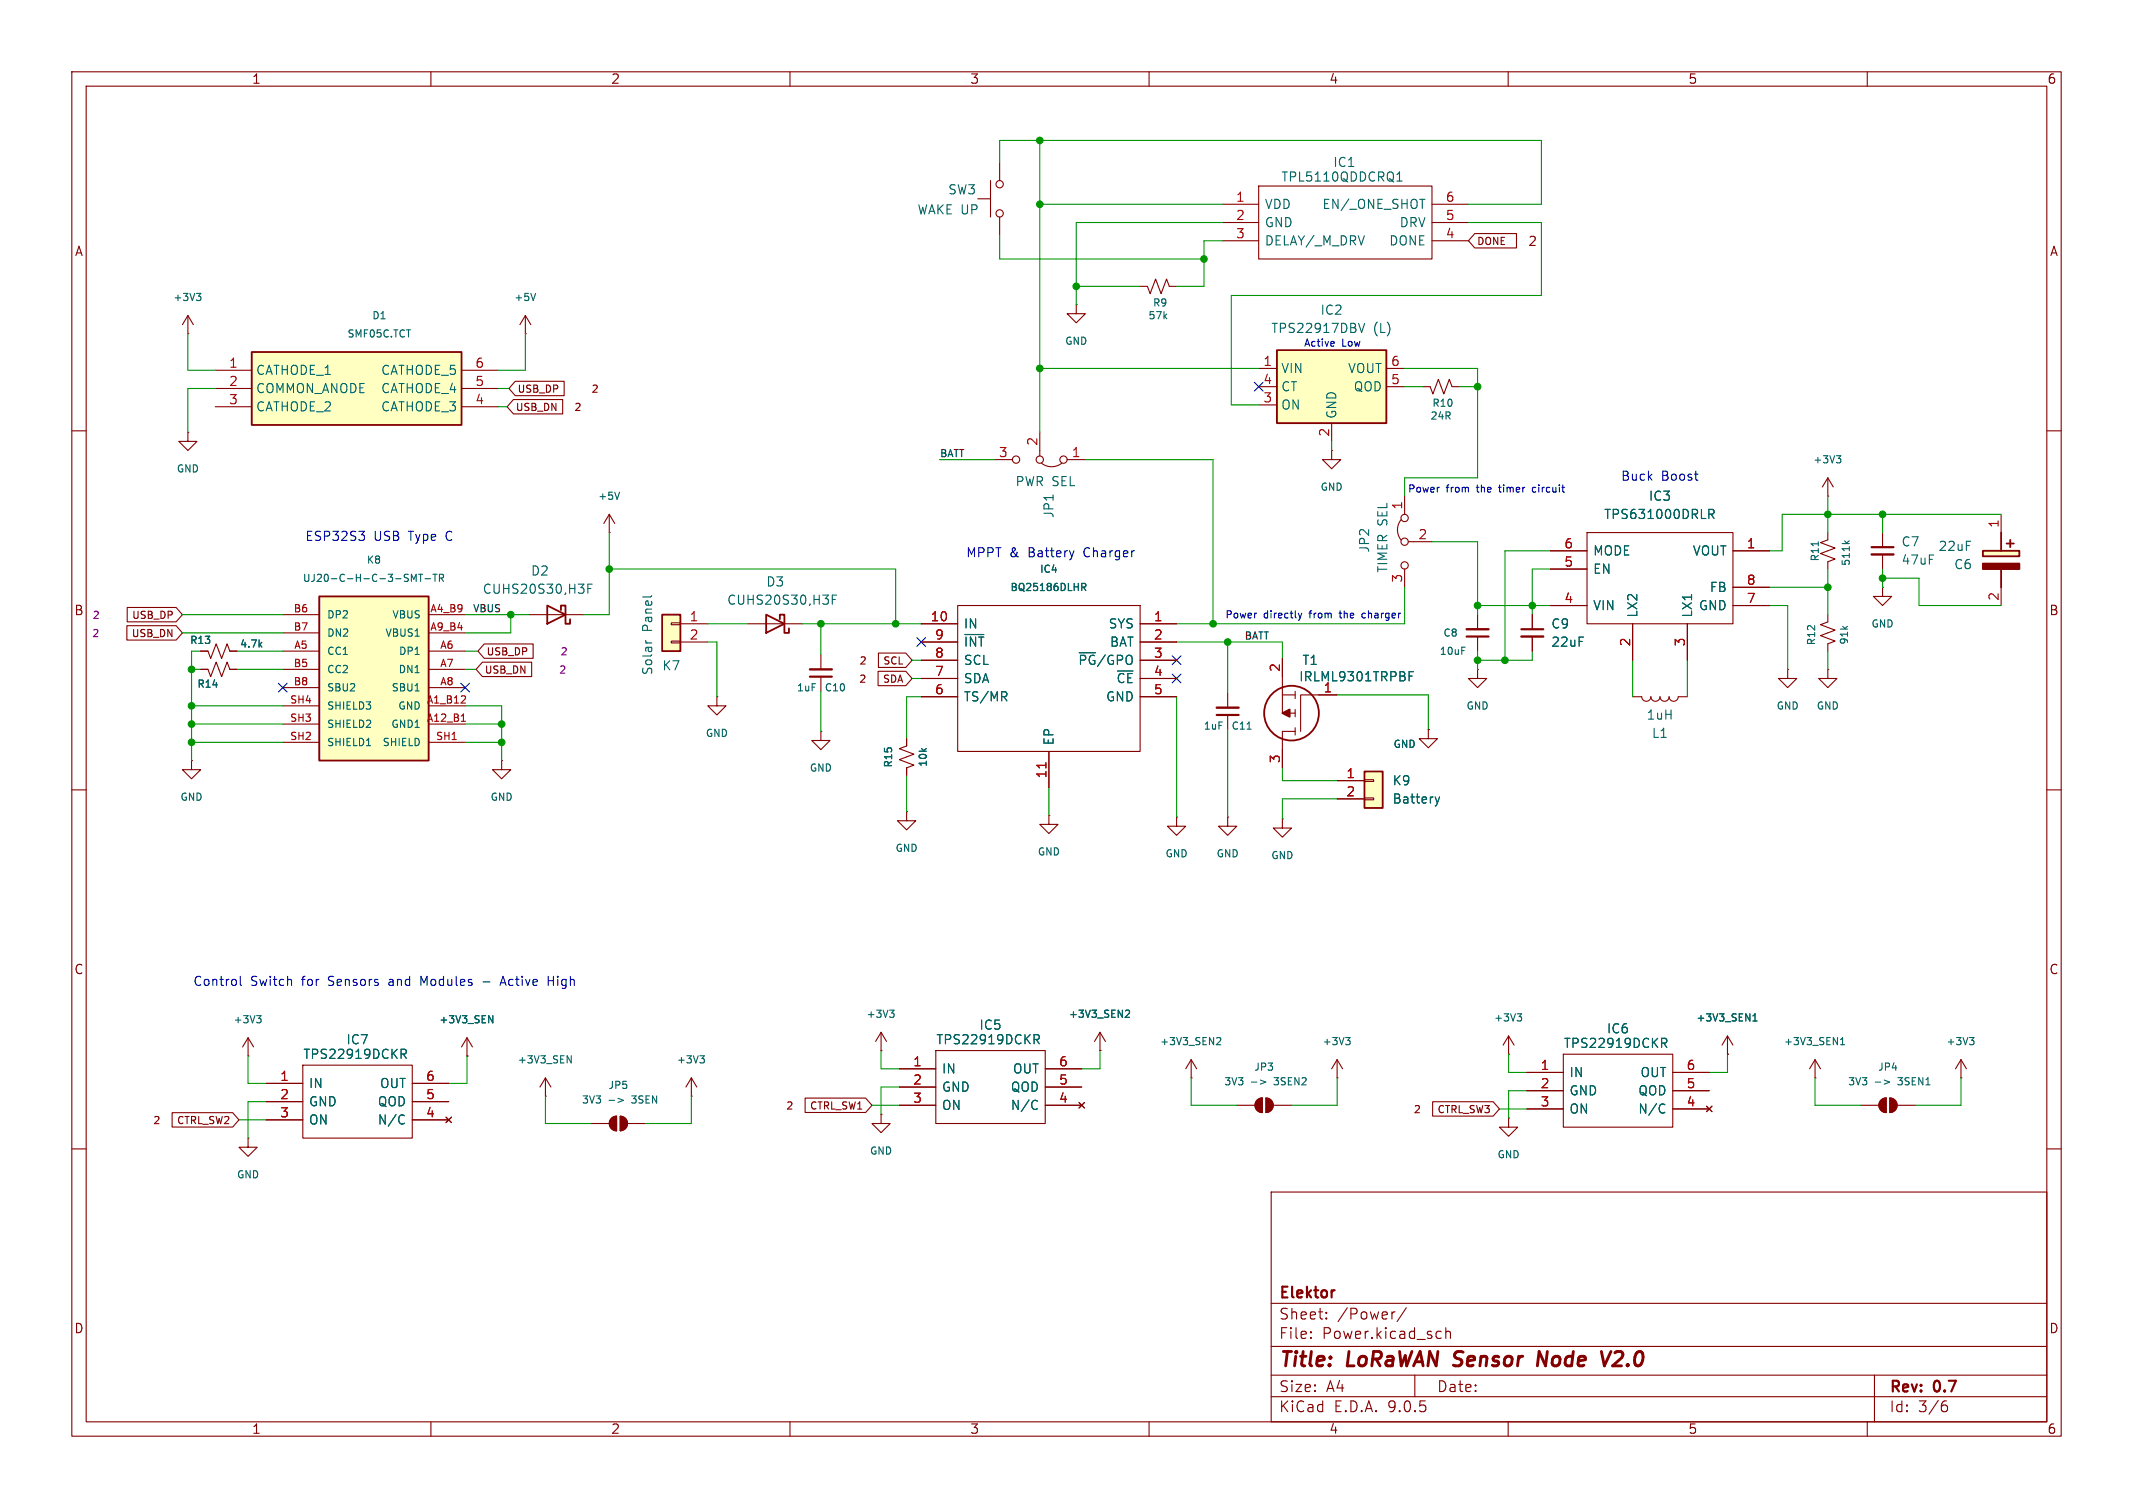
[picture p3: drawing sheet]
<svg xmlns="http://www.w3.org/2000/svg" width="297mm" height="210mm" viewBox="0 0 297 210" stroke-linecap="round" stroke-linejoin="round" font-family="sans-serif">
<g fill="none" stroke="#840000" stroke-width=".15">
<path d="M10 10h277v190h-277zM12 12h273v186h-273zM60 10v2M110 10v2M160 10v2M210 10v2M260 10v2M26.2 46.5h.1M26.2 43.9l-.8 1.3M26.2 43.9l.7 1.3M26.2 43.9v2.6M10 60h2"/>
<path d="M84.8 74.2h.1M84.8 71.6l-.7 1.3M84.8 71.6l.8 1.3M84.8 71.6v2.6M138.4 64h2.6M144.8 60.2v3.3M145 64.5a2.26 2.26 0 0 0 2.8 0M148.6 64h2.5M215.9 76.7h5.1M215.9 79.2h5.1M221 74.2h20.3v12.7h-20.3zM241.3 76.7h5.1"/>
<path d="M285 60h2M215.9 84.3h5.1M227.3 86.9v5M234.9 86.9v5M241.3 84.3h5.1M241.3 81.8h5.1M10 110h2M114.3 101.9v1.2h-1.3l1.3 1.3 1.3-1.3h-1.3M114.3 101.9h.1M285 110h2M34.5 158.5v1.3h-1.2l1.2 1.2 1.3-1.2h-1.3M34.5 158.5h.1"/>
<path d="M82.3 156.5h2.5M85.9 155.4a1.02 1.02 0 0 0-1.1 1.1 1.02 1.02 0 0 0 1.1 1v-2.1M86.4 155.4a1.01 1.01 0 0 1 1 1.1 1.01 1.01 0 0 1-1 1zM87.4 156.5h2.5M252.7 150.1h.1M252.7 147.6l-.7 1.2M252.7 147.6l.8 1.2M252.7 147.6v2.5M259.1 153.9h2.5M262.6 152.9a1.02 1.02 0 0 0-1 1 1.02 1.02 0 0 0 1 1v-2M263.1 152.9a1.01 1.01 0 0 1 1.1 1 1.01 1.01 0 0 1-1.1 1zM264.2 153.9h2.5"/>
<path d="M273 150.1h.1M273 147.6l-.7 1.2M273 147.6l.8 1.2M273 147.6v2.5M10 160h2M177 166h108v32h-108zM285 160h2M60 198v2M110 198v2M160 198v2M177 194.5h108M177 191.5h108"/>
<path d="M177 187.5h108M177 181.5h108M182.5 186.3h.1l-.1 .1M182.5 186.3v.1M182.5 185.5v.1M182.5 185.5h.1l-.1 .1M184.7 183.6v.1M184.7 183.6h-.1l.1 .1M184.7 182.8v.1M184.7 182.8h-.1l.1 .1M194.2 182.7l-.2 .1M195.8 182.1l-1.3 2"/>
<path d="M197 191.5v3M200.2 185.4l.5 .1M200.7 186.3l-.5 .1M201.3 185.5a.37 .37 0 0 1 .7 .1v.8M201.3 184.9v1.5M210 198v2M260 198v2M261 191.5v6.5M270.6 195.7h.4l.2 .3-.1 .5-.2 .1h-.3M271 195.1l-.4 .1"/>
<circle cx="141.5" cy="64" r=".51"/>
<circle cx="144.8" cy="64" r=".51"/>
<circle cx="148.1" cy="64" r=".51"/>
</g>
<path d="M214.1 190.2l.2-2 .9 2M224.3 188.2l-.9 2M225.2 188.2l-.3 .2M225.8 189.1l-1.3 1.1h1.3" fill="none" stroke="#840000" stroke-width=".4"/>
<path d="M185.7 179.7h.1" fill="none" stroke="#840000" stroke-width=".3"/>
<path d="M27.4 40.9h.6l-.4 .3 .3 .1 .1 .4-.2 .2h-.3M86.3 68.5l-.4 1M237.9 70.9h.5l.3 .3-.2 .3-.6 .1M238.2 71.6l.5 .6M84.8 153.2h.8M86.1 152.9l.7 .3-.7 .3M256.3 145.5h.5M256.3 144.8l.3-.3v1M261.1 150.7h.8M262.4 150.4l.7 .3-.7 .3M274.2 144.5h.7l-.4 .4 .3 .1 .1 .3-.2 .2h-.3" fill="none" stroke="#006464" stroke-width=".15"/>
<g fill="#840000" stroke="#840000" stroke-width=".15">
<path d="M261.9 153.2l.3-.2 .4-.1v2a1.02 1.02 0 0 1-.9-.6 1.02 1.02 0 0 1 .2-1.1z"/>
<path d="M263.1 152.9a1.01 1.01 0 0 1 1.1 1 1.01 1.01 0 0 1-1.1 1z"/>
<path d="M85.1 155.7l.3-.2 .5-.1v2.1a1.02 1.02 0 0 1-1-.6 1.02 1.02 0 0 1 .2-1.2z"/>
<path d="M86.4 155.4a1.01 1.01 0 0 1 1 1.1 1.01 1.01 0 0 1-1 1z"/>
</g>
<path d="M92.2 85.6h2.5v5.1h-2.5z" fill="#ffffc2"/>
<path d="M92.2 85.6h2.5v5.1h-2.5z" fill="none" stroke="#840000" stroke-width=".25"/>
<g fill="none" stroke="#840000" stroke-width=".15">
<path d="M93.5 86.7h1.2v.3h-1.2zM93.5 89.3h1.2v.2h-1.2zM94.7 86.9h3.9M94.7 89.4h3.9M128.3 86.9h5M128.3 89.4h5M128.3 91.9h5M128.3 94.5h5M128.3 97h5M133.3 84.3h25.4v20.3h-25.4zM158.7 86.9h5.1M158.7 89.4h5.1"/>
<path d="M158.7 91.9h5.1M158.7 94.5h5.1M158.7 97h5.1M146 104.6v5.1M122.7 146.3h.1M122.7 143.8l-.8 1.2M122.7 143.8l.7 1.2M122.7 143.8v2.5"/>
</g>
<path d="M89.9 89.2l.1 .2M90.7 82.9v.2M134.3 88.4h2.7M139.8 97l.4 .6M140.1 96.5v.4M150.6 81.2h.4l.2 .2-.1 .3-.5 .1M150.9 81.8l.3 .4M123.9 140.7h.6l-.3 .4 .2 .1 .1 .3-.2 .2h-.3" fill="none" stroke="#006464" stroke-width=".15"/>
<path d="M145.6 106.2v.7" fill="none" stroke="#a90000" stroke-width=".15"/>
<path d="M177.8 48.8h15.2v10.1h-15.2z" fill="#ffffc2"/>
<path d="M177.8 48.8h15.2v10.1h-15.2zM76.2 84.3l2.5 1.3-2.5 1.3zM78.1 85v-.7h.6v2.6h.7v-.7M106.7 85.6l2.5 1.3-2.5 1.2zM108.6 86.2v-.6h.6v2.5h.7v-.6" fill="none" stroke="#840000" stroke-width=".25"/>
<g fill="none" stroke="#840000" stroke-width=".15">
<path d="M149.9 42.4v1.3h1.2l-1.2 1.3-1.3-1.3h1.3M149.9 42.4h.1M175.3 51.3h2.5M175.3 53.8h2.5M175.3 56.4h2.5M185.4 58.9v2.6M193 51.3h2.6M193 53.8h2.6M26.2 60.2v1.3h1.2l-1.2 1.2-1.3-1.2h1.3M26.2 60.2h.1M185.4 62.7v1.3h1.3l-1.3 1.3-1.3-1.3h1.3M185.4 62.7h.1"/>
<path d="M254.5 69.1h.1M254.5 74.2v1l-1 .4 2 .7-2 .8 2 .8-1 .3v1M254.5 66.5l-.8 1.3M254.5 66.5l.8 1.3M254.5 66.5v2.6M73.7 85.6h7.6M104.1 86.9h7.7M125.2 148.8h5.1M125.2 151.4h5.1M125.2 153.9h5.1M130.3 146.3h15.2v10.2h-15.2zM145.5 148.8h5.1"/>
<path d="M145.5 151.4h5.1M145.5 153.9h5.1M150.2 153.5l.8 .8M151 153.5l-.8 .8M153.2 146.3h.1M153.2 143.8l-.8 1.2M153.2 143.8l.7 1.2M153.2 143.8v2.5"/>
</g>
<g fill="none" stroke="#006464" stroke-width=".15">
<path d="M189.2 45l.4 1.3 .4-1.3M253.2 75.4v.6M255.7 63.5h.6l-.3 .3 .3 .1v.4l-.2 .2h-.3M256.8 75.3l.4 .4M257.5 75.3l-.4 .3M81.9 82h.4M82.5 81.4h-.6v1.2M115.9 83.5h.4M116.5 82.9h-.6v1.2M144 144.1h.5l.2 .2-.1 .4-.6 .1M144.2 153.2l.2 .2M144.3 144.8l.4 .6"/>
<path d="M144.4 154.4l-.2 .1M156.8 140.7h.3l.2 .3-.6 .7h.6"/>
</g>
<path d="M44.4 83.1h15.3v22.8h-15.3z" fill="#ffffc2"/>
<path d="M44.4 83.1h15.3v22.8h-15.3z" fill="none" stroke="#840000" stroke-width=".25"/>
<g fill="none" stroke="#840000" stroke-width=".15">
<path d="M136.1 27.7h1.8M137.9 25.1v5.1M139.2 22.6v2.5M139.2 30.2v2.6M158.7 39.9h1.1l.3 1 .8-2 .8 2 .7-2 .4 1h1M73.2 46.5h.1M73.2 43.9l-.8 1.3M73.2 43.9l.7 1.3M73.2 43.9v2.6M262.1 74.2v2M262.1 77.2v2M27.9 90.7h1.1l.3 1 .8-2 .8 2 .7-2 .4 1h1"/>
<path d="M39.4 85.6h5M39.4 88.1h5M39.4 90.7h5M39.4 93.2h5M39.4 95.8h5M39.4 98.3h5M59.7 85.6h5.1M59.7 88.1h5.1M59.7 90.7h5.1M59.7 93.2h5.1M59.7 95.8h5.1M59.7 98.3h5.1"/>
<path d="M99.8 97v1.3h-1.2l1.2 1.3 1.3-1.3h-1.3M99.8 97h.1M248.9 93.2v1.3h1.3l-1.3 1.3-1.3-1.3h1.3M248.9 93.2h.1M254.5 93.2v1.3h1.3l-1.3 1.3-1.3-1.3h1.3M254.5 93.2h.1M254.5 85.6v1l-1 .4 2 .8-2 .7 2 .8-1 .4v1M39.4 103.4h5M39.4 100.8h5M59.7 103.4h5.1M59.7 100.8h5.1M126.2 102.9v1l-1 .4 2.1 .7-2.1 .8 2.1 .8-1.1 .3v1.1"/>
<path d="M122.7 155.2v1.3h-1.3l1.3 1.2 1.3-1.2h-1.3M122.7 155.2h.1"/>
<circle cx="139.2" cy="29.7" r=".51"/>
<circle cx="139.2" cy="25.7" r=".51"/>
</g>
<path d="M74.6 40.9l-.4 1M58.3 80h.6M58.6 80v1M60.3 80h.6M60.6 80v1M57.3 81v-1l.3 .7 .4-.7v1M57.8 96.2h.6M59.2 80.6h.8M61.2 80.5l.5-.1 .1-.1-.1-.2-.5-.1v1M61.4 80.5l.4 .5M51 103.8h.6" fill="none" stroke="#006464" stroke-width=".15"/>
<path d="M64.2 97.9h.6M64.8 97v.3M64.2 100.5h.6" fill="none" stroke="#a90000" stroke-width=".15"/>
<path d="M260.6 76.2h3.1" fill="none" stroke="#840000" stroke-width=".3"/>
<path d="M260.6 77.2h3.1" fill="none" stroke="#840000" stroke-width=".33"/>
<path d="M276.1 76.7h5.1v.8h-5.1z" fill="#ffffc2"/>
<path d="M276.1 76.7h5.1v.8h-5.1zM278.6 74.2v2.5M278.6 79.2v2.6M279.4 75.7h1M279.9 75.2v1" fill="none" stroke="#840000" stroke-width=".25"/>
<path d="M276.1 78.5h5.1v.7h-5.1z" fill="#840000" stroke="#840000" stroke-width=".25"/>
<path d="M170.2 28.4h5.1M170.2 31h5.1M170.2 33.5h5.1M175.3 25.9h24.1v10.2h-24.1zM199.4 28.4h5.1M199.4 31h5.1M199.4 33.5h5.1M278.6 71.6v2.6M278.6 81.8v2.5" fill="none" stroke="#840000" stroke-width=".15"/>
<path d="M194.5 25.2h.7M194.5 24.3l.4-.4v1.3M197.7 27.8h.7" fill="none" stroke="#006464" stroke-width=".15"/>
<path d="M35.1 49h29.2v10.2h-29.2z" fill="#ffffc2"/>
<path d="M35.1 49h29.2v10.2h-29.2z" fill="none" stroke="#840000" stroke-width=".25"/>
<g fill="none" stroke="#840000" stroke-width=".15">
<path d="M30 51.6h5.1M30 54.1h5.1M30 56.6h5.1M64.3 51.6h5M64.3 54.1h5M64.3 56.6h5M198.1 53.8h1l.4 1.1 .8-2.1 .7 2.1 .8-2.1 .4 1h1M195.1 72.4a2.26 2.26 0 0 0 0 2.8M195.6 69.1v2.5M195.6 79.2v2.6M196.1 75.4h3.3M27.9 93.2h1.1l.3 1 .8-2 .8 2 .7-2 .4 1h1"/>
<path d="M114.3 91.2v2M114.3 94.2v2.1M170.9 96.5v2.1M170.9 99.6v2M205.7 93.2v1.3h1.3l-1.3 1.3-1.2-1.3h1.2M205.7 93.2h.1M205.7 85.6v2M205.7 88.6v2.1M213.4 85.6v2M213.4 88.6v2.1M227.3 97h1.3a.64 .64 0 0 0 .6 .7 .64 .64 0 0 0 .7-.7 .64 .64 0 0 0 .6 .7 .64 .64 0 0 0 .6-.7 .64 .64 0 0 0 .7 .7 .64 .64 0 0 0 .6-.7 .64 .64 0 0 0 .6 .7 .64 .64 0 0 0 .7-.7h1.2M262.1 81.8v1.3h1.3l-1.3 1.2-1.2-1.2h1.2"/>
<path d="M262.1 81.8h.1M126.2 113v1.3h-1.2l1.2 1.3 1.3-1.3h-1.3M126.2 113h.1M146 113.5v1.3h-1.2l1.2 1.3 1.3-1.3h-1.3M146 113.5h.1M163.8 113.8v1.3h-1.2l1.2 1.2 1.3-1.2h-1.3M163.8 113.8h.1M170.9 113.8v1.3h-1.2l1.2 1.2 1.3-1.2h-1.3M170.9 113.8h.1M178.6 114v1.3h-1.3l1.3 1.3 1.2-1.3h-1.2M178.6 114h.1M198.9 101.6v1.3h-1.3l1.3 1.2 1.3-1.2h-1.3"/>
<path d="M198.9 101.6h.1M165.9 150.1h.1M165.9 147.6l-.8 1.2M165.9 147.6l.7 1.2M165.9 147.6v2.5M172.2 153.9h2.6M175.8 152.9a1.02 1.02 0 0 0-1.1 1 1.02 1.02 0 0 0 1.1 1v-2M176.3 152.9a1.01 1.01 0 0 1 1 1 1.01 1.01 0 0 1-1 1zM177.3 153.9h2.5M186.2 150.1h.1M186.2 147.6l-.8 1.2M186.2 147.6l.7 1.2"/>
<path d="M186.2 147.6v2.5M210.1 155.7v1.3h-1.3l1.3 1.2 1.2-1.2h-1.2M210.1 155.7h.1M210.1 146.8h.1M210.1 144.3l-.8 1.2M210.1 144.3l.7 1.2M210.1 144.3v2.5M212.6 149.4h5.1M212.6 151.9h5.1M212.6 154.4h5.1M217.7 146.8h15.2v10.2h-15.2zM232.9 149.4h5.1"/>
<path d="M232.9 151.9h5.1M232.9 154.4h5.1M237.6 154.1l.8 .7M238.4 154.1l-.8 .7M240.5 146.8h.1M240.5 144.3l-.7 1.2M240.5 144.3l.8 1.2M240.5 144.3v2.5"/>
<circle cx="195.6" cy="78.7" r=".51"/>
<circle cx="195.6" cy="75.4" r=".51"/>
<circle cx="195.6" cy="72.1" r=".51"/>
</g>
<path d="M112.8 94.2h3M169.4 99.6h3.1M204.2 88.6h3.1M211.8 87.6h3.1" fill="none" stroke="#840000" stroke-width=".3"/>
<path d="M112.8 93.2h3M169.4 98.6h3.1M204.2 87.6h3.1M211.8 88.6h3.1" fill="none" stroke="#840000" stroke-width=".33"/>
<g fill="none" stroke="#006464" stroke-width=".15">
<path d="M36.2 89.7l.3 .4M36.5 89.4l-.4 .4M203.5 90.1h.5M173.6 101.5h.6M169.5 144.5h.3l.2 .3-.6 .7h.6M174.3 150.7h.7M175.5 150.4l.8 .3-.8 .3M187.4 144.5h.6l-.3 .4 .2 .1 .1 .3-.2 .2h-.3M211.2 141.2h.7l-.4 .4 .3 .1 .1 .3-.2 .2h-.3M231.4 144.6h.4l.3 .2-.1 .4-.6 .1M231.6 153.7l.2 .2M231.7 145.3l.4 .6"/>
<path d="M231.8 154.9l-.2 .1M244.1 142.2h.6M244.1 141.5l.3-.3v1"/>
</g>
<g fill="#840000" stroke="#840000" stroke-width=".15">
<path d="M175 153.2l.4-.2 .4-.1v2a1.02 1.02 0 0 1-1-.6 1.02 1.02 0 0 1 .2-1.1z"/>
<path d="M176.3 152.9a1.01 1.01 0 0 1 1 1 1.01 1.01 0 0 1-1 1z"/>
</g>
<path d="M190 107.4h2.5v5.1h-2.5z" fill="#ffffc2"/>
<g fill="none" stroke="#840000" stroke-width=".25">
<path d="M190 107.4h2.5v5.1h-2.5z"/>
<circle cx="179.8" cy="99.3" r="3.8"/>
</g>
<g fill="none" stroke="#840000" stroke-width=".15">
<path d="M205.3 32.5h5.9v2h-5.9l-.8-1zM71.5 55.6h6.8v2h-6.8l-.9-1zM71.7 53.1h6.9v2h-6.9l-.8-1zM215.9 76.7h5.1M215.9 79.2h5.1M241.3 76.7h5.1M17.7 87.1h6.8l.9 1-.9 1h-6.8zM17.7 84.6h6.8l.9 1-.9 1h-6.8zM27.9 93.2h1.1M27.9 90.7h1.1M32 93.2h1M32 90.7h1"/>
<path d="M67.2 92.2h6.8v2h-6.8l-.9-1zM67.4 89.7h6.8v2h-6.8l-.9-1zM122.3 93.5h3.8l.9 1-.9 1h-3.8zM122.3 90.9h3.8l.9 1-.9 1h-3.8zM128.3 86.9h5M128.3 89.4h5M128.3 91.9h5M128.3 94.5h5M128.3 97h5M158.7 86.9h5.1M158.7 89.4h5.1M158.7 91.9h5.1"/>
<path d="M158.7 94.5h5.1M158.7 97h5.1M178.6 96.8h1.7M178.6 91.7v7.6h1.7M180.3 96.3v1M180.3 98.8v1M186.2 96.8h-5.1v5.1M213.4 85.6v2M213.4 88.6v2.1M215.9 84.3h5.1M227.3 86.9v5M234.9 86.9v5"/>
<path d="M241.3 84.3h5.1M241.3 81.8h5.1M26.7 105.9v1.3h-1.3l1.3 1.3 1.2-1.3h-1.2M26.7 105.9h.1M69.8 105.9v1.3h-1.2l1.2 1.3 1.3-1.3h-1.3M69.8 105.9h.1M126.2 102.9v1M126.2 106.9v1.1M146 104.6v5.1M180.3 101.3v1.1M180.3 101.9h-1.7v5M186.2 108.7h3.8"/>
<path d="M186.2 111.3h3.8M190 108.6h1.3v.2h-1.3zM190 111.1h1.3v.3h-1.3zM198.9 101.6h.1M24 155h8.4l.9 1-.9 1h-8.4zM34.5 147.1h.1M34.5 144.5l-.7 1.3M34.5 144.5l.8 1.3M34.5 144.5v2.6M37.1 150.9h5.1M37.1 153.4h5.1M37.1 156h5.1"/>
<path d="M42.2 148.3h15.2v10.2h-15.2zM57.4 150.9h5.1M57.4 153.4h5.1M57.4 156h5.1M62.1 155.6l.8 .7M62.9 155.6l-.8 .7M65 147.1h.1M65 144.5l.8 1.3M65 144.5l-.7 1.3M65 144.5v2.6M75.9 152.7h.1M75.9 150.1l-.7 1.3"/>
<path d="M75.9 150.1l.8 1.3M75.9 150.1v2.6M96.3 152.7h.1M96.3 150.1l-.8 1.3M96.3 150.1l.7 1.3M96.3 150.1v2.6M112.1 152.9h8.4l.9 1-.9 1h-8.4zM125.2 148.8h5.1M125.2 151.4h5.1M125.2 153.9h5.1M145.5 148.8h5.1M145.5 151.4h5.1"/>
<path d="M145.5 153.9h5.1M150.2 153.5l.8 .8M151 153.5l-.8 .8M153.2 146.3h.1M199.5 153.4h8.4l.9 1-.9 1h-8.4zM212.6 149.4h5.1M212.6 151.9h5.1M212.6 154.4h5.1M232.9 149.4h5.1M232.9 151.9h5.1M232.9 154.4h5.1M237.6 154.1l.8 .7"/>
<path d="M238.4 154.1l-.8 .7M240.5 146.8h.1"/>
</g>
<g fill="none" stroke="#006464" stroke-width=".15">
<path d="M237.9 70.9h.5l.3 .3-.2 .3-.6 .1M238.2 71.6l.5 .6M36.2 89.7l.3 .4M36.5 89.4l-.4 .4M134.3 88.4h2.7M139.8 97l.4 .6M140.1 96.5v.4M150.6 81.2h.4l.2 .2-.1 .3-.5 .1M150.9 81.8l.3 .4M196.2 94.1h.4M196.2 93.5h.6M199.8 111l.3 .8"/>
<path d="M200.1 111.8l-.1 .4M200.4 111l-.3 .8M35.7 141.4h.7l-.4 .4 .3 .1 .1 .4-.2 .1h-.3M55.8 146.1h.5l.3 .3-.1 .3-.7 .1M56.1 155.3l.2 .1M56.2 146.8l.4 .6M56.3 156.4l-.2 .1M68 141.4l.6 1v-1M79 147l.5 1v-1M97.5 147h.6l-.4 .4 .3 .1 .1 .3-.2 .2h-.3M144 144.1h.5l.2 .2-.1 .4-.6 .1M144.2 153.2l.2 .2"/>
<path d="M144.3 144.8l.4 .6M144.4 154.4l-.2 .1M156.8 140.7h.3l.2 .3-.6 .7h.6M231.4 144.6h.4l.3 .2-.1 .4-.6 .1M231.6 153.7l.2 .2M231.7 145.3l.4 .6M231.8 154.9l-.2 .1M244.1 142.2h.6M244.1 141.5l.3-.3v1"/>
</g>
<path d="M178.6 99.3l1-.5v1z" fill="#840000" stroke="#840000" stroke-width=".25"/>
<g fill="none" stroke="#009600" stroke-width=".15">
<path d="M144.8 19.6v40.6M139.2 22.6v-3h75.4v8.8h-10.1M139.2 32.8v3.3h28.4M144.8 28.4h25.4M149.9 39.9h8.8M170.2 33.5h-2.6v6.4h-3.8M170.2 31h-20.3v11.4M204.5 31h10.1v10.1h-43.2v15.3h3.9M26.2 46.5v5.1h3.8M30 54.1h-3.8v6.1M69.3 54.1h1.6M69.3 56.6h1.3"/>
<path d="M73.2 46.5v5.1h-3.9M144.8 51.3h30.5M195.6 51.3h10.1v15.2h-10.1v2.6M195.6 53.8h2.5M203.2 53.8h2.5M84.8 79.2h39.9v7.7M84.8 74.2v11.4h-3.5M130.8 64h7.6M151.1 64h17.8v22.9M185.4 61.5v1.2M199.4 75.4h6.3v10.2M215.9 79.2h-2.5v6.4"/>
<path d="M215.9 76.7h-6.4v15.2M254.5 69.1v5.1M254.5 79.2v6.4M262.1 71.6v2.6M262.1 79.2v2.6M278.6 71.6h-30.4v5.1h-1.8M25.4 85.6h14M25.4 88.1h14M26.7 93.2h1.2M26.7 98.3h12.7M27.9 90.7h-1.2v15.2M33 93.2h6.4"/>
<path d="M33 90.7h6.4M64.8 98.3h5v7.6M64.8 93.2h1.5M64.8 90.7h1.7M64.8 85.6h8.9M71.1 85.6v2.5h-6.3M98.6 86.9h5.5M98.6 89.4h1.2v7.6M111.8 86.9h16.5M114.3 86.9v4.3M114.3 96.3v5.6M127 91.9h1.3"/>
<path d="M127 94.5h1.3M128.3 97h-2.1v5.9M163.8 89.4h14.8v2.3M163.8 97v16.8M170.9 89.4v7.1M186.2 96.8h12.7v4.8M195.6 81.8v5.1h-31.8M205.7 84.3h10.2M205.7 90.7v2.5M213.4 90.7v1.2h-7.7M227.3 91.9v5.1M234.9 91.9v5.1"/>
<path d="M246.4 84.3h2.5v8.9M246.4 81.8h8.1M254.5 90.7v2.5M262.1 80.5h5.1v3.8h11.4M26.7 103.4h12.7M26.7 100.8h12.7M64.8 103.4h5M64.8 100.8h5M126.2 108v5M146 109.7v3.8M170.9 101.6v12.2M178.6 106.9v1.8h7.6"/>
<path d="M186.2 111.3h-7.6v2.7M33.3 156h3.8M34.5 147.1v3.8h2.6M37.1 153.4h-2.6v5.1M65 147.1v3.8h-2.5M75.9 152.7v3.8h6.4M96.3 152.7v3.8h-6.4M121.4 153.9h3.8M122.7 146.3v2.5h2.5M125.2 151.4h-2.5v3.8M153.2 146.3v2.5h-2.6M165.9 150.1v3.8h6.3"/>
<path d="M186.2 150.1v3.8h-6.4M208.8 154.4h3.8M210.1 146.8v2.6h2.5M212.6 151.9h-2.5v3.8M240.5 146.8v2.6h-2.5M252.7 150.1v3.8h6.4M273 150.1v3.8h-6.3"/>
</g>
<path d="M174.7 53.2l1.2 1.3M175.9 53.2l-1.2 1.3M38.8 95.1l1.2 1.3M40 95.1l-1.2 1.3M64.2 95.1l1.2 1.3M65.4 95.1l-1.2 1.3M127.7 88.8l1.2 1.2M128.9 88.8l-1.2 1.2M163.2 91.3l1.2 1.3M163.2 93.9l1.2 1.2M164.4 91.3l-1.2 1.3M164.4 93.9l-1.2 1.2" fill="none" stroke="#000084" stroke-width=".15"/>
<g fill="none" stroke="#0000c2" stroke-width=".15">
<path d="M185.6 47.5l.2 .3-.5 .1M185.7 48.2h-.1M50 74h.7l-.4 .5M50.6 74.5l.1 .2v.3l-.1 .2M149.5 76.7l-.3 .8M200.3 67.9h.1M208.7 67.9h.3M213.7 67.9h-.2l-.1 .2v.3l.3 .1M174.9 85.4h.1M180.8 85.4l.2 .7M181 86.1l-.2 .3M181.3 85.4l-.3 .7"/>
<path d="M186.5 85.4h.3M190 85.4h-.2l-.2 .2 .1 .4 .3 .1M33.5 136v1.1l.1 .1M59 136.9l-.4-.9v1.2M67.3 136.8h.9M69.6 137.2l.4-1.2 .5 1.2M69.7 136.9h.6M76.3 136v1.2M76.3 136.6h.8M77.1 136v1.2"/>
</g>
<path d="M145.6 106.2v.7" fill="none" stroke="#a90000" stroke-width=".15"/>
<g fill="#009600" stroke="#009600" stroke-width=".15">
<circle cx="167.6" cy="36.1" r=".46"/>
<circle cx="144.8" cy="51.3" r=".46"/>
<circle cx="205.7" cy="53.8" r=".46"/>
<circle cx="149.9" cy="39.9" r=".46"/>
<circle cx="144.8" cy="19.6" r=".46"/>
<circle cx="144.8" cy="28.4" r=".46"/>
<circle cx="84.8" cy="79.2" r=".46"/>
<circle cx="69.8" cy="100.8" r=".46"/>
<circle cx="114.3" cy="86.9" r=".46"/>
<circle cx="262.1" cy="80.5" r=".46"/>
<circle cx="262.1" cy="71.6" r=".46"/>
<circle cx="254.5" cy="81.8" r=".46"/>
<circle cx="254.5" cy="71.6" r=".46"/>
<circle cx="26.7" cy="98.3" r=".46"/>
<circle cx="71.1" cy="85.6" r=".46"/>
<circle cx="26.7" cy="93.2" r=".46"/>
<circle cx="213.4" cy="84.3" r=".46"/>
<circle cx="168.9" cy="86.9" r=".46"/>
<circle cx="170.9" cy="89.4" r=".46"/>
<circle cx="205.7" cy="84.3" r=".46"/>
<circle cx="209.5" cy="91.9" r=".46"/>
<circle cx="205.7" cy="91.9" r=".46"/>
<circle cx="69.8" cy="103.4" r=".46"/>
<circle cx="26.7" cy="103.4" r=".46"/>
<circle cx="26.7" cy="100.8" r=".46"/>
<circle cx="124.7" cy="86.9" r=".46"/>
</g>
<g font-size="2.8" fill="#840000">
<text x="178" y="190.9">Title:</text>
<text x="187.7" y="190.9">LoRaWAN Sensor</text>
<text x="215.7" y="190.9">Node</text>
<text x="225.5" y="190.9">V2.0</text>
</g>
<g font-size="2.1" fill="#840000">
<text x="178" y="184">Sheet:</text>
<text x="178" y="181.2">Elektor</text>
<text x="186.2" y="184">/Power/</text>
<text x="178" y="186.7">File:</text>
<text x="184.1" y="186.7">Power.kicad_sch</text>
<text x="178" y="196.9">KiCad</text>
<text x="178" y="194.1">Size:</text>
<text x="184.7" y="194.1">A4</text>
<text x="185.7" y="196.9">E.D.A.</text>
<text x="193.3" y="196.9">9.0.5</text>
<text x="200" y="194.1">Date:</text>
<text x="263" y="194.3">Rev:</text>
<text x="263" y="196.9">Id:</text>
<text x="267.1" y="196.9">3/6</text>
<text x="269.4" y="194.3">0.7</text>
</g>
<g font-size="1.8" fill="#840000">
<text x="35" y="11.9">1</text>
<text x="85" y="11.9">2</text>
<text x="135" y="11.9">3</text>
<text x="185" y="11.9">4</text>
<text x="235" y="11.9">5</text>
<text x="285" y="11.9">6</text>
<text x="10.3" y="35.9">A</text>
<text x="212.7" y="34.5">2</text>
<text x="285.3" y="35.9">A</text>
<text x="10.3" y="85.9">B</text>
<text x="285.3" y="85.9">B</text>
<text x="10.3" y="135.9">C</text>
<text x="285.3" y="135.9">C</text>
<text x="10.3" y="185.9">D</text>
<text x="285.3" y="185.9">D</text>
<text x="35" y="199.9">1</text>
<text x="85" y="199.9">2</text>
<text x="135" y="199.9">3</text>
<text x="185" y="199.9">4</text>
<text x="235" y="199.9">5</text>
<text x="285" y="199.9">6</text>
</g>
<g font-size="1.8" fill="#006464">
<text x="185.6" y="23.5">IC1</text>
<text x="131.9" y="27.3">SW3</text>
<text x="176" y="29.3">VDD</text>
<text x="178.3" y="25.5">TPL5110QDDCRQ1</text>
<text x="184" y="29.3">EN/_ONE_SHOT</text>
<text x="127.7" y="30.1">WAKE UP</text>
<text x="176" y="31.9">GND</text>
<text x="176" y="34.4">DELAY/_M_DRV</text>
<text x="193.3" y="34.4">DONE</text>
<text x="194.8" y="31.9">DRV</text>
<text x="176.9" y="46.6">TPS22917DBV</text>
<text x="183.8" y="44">IC2</text>
<text x="191.2" y="46.6">(L)</text>
<text x="35.6" y="52.4">CATHODE_1</text>
<text x="53" y="52.4">CATHODE_5</text>
<text x="178.3" y="52.2">VIN</text>
<text x="187.6" y="52.2">VOUT</text>
<text x="35.6" y="55">COMMON_ANODE</text>
<text x="35.6" y="57.5">CATHODE_2</text>
<text x="53" y="55">CATHODE_4</text>
<text x="53" y="57.5">CATHODE_3</text>
<text x="178.3" y="54.7">CT</text>
<text x="178.3" y="57.3">ON</text>
<text x="186.3" y="58.4" transform="rotate(-90 186.3 58.4)">GND</text>
<text x="188.4" y="54.7">QOD</text>
<text x="141.3" y="67.9">PWR SEL</text>
<text x="229.5" y="70">IC3</text>
<text x="146.9" y="72.2" transform="rotate(-90 146.9 72.2)">JP1</text>
<text x="190.9" y="77.1" transform="rotate(-90 190.9 77.1)">JP2</text>
<text x="221.7" y="77.6">MODE</text>
<text x="223.3" y="72.5">TPS631000DRLR</text>
<text x="235.6" y="77.6">VOUT</text>
<text x="264.7" y="76.3">C7</text>
<text x="269.8" y="76.9">22uF</text>
<text x="67.1" y="82.9">CUHS20S30,H3F</text>
<text x="73.8" y="80.4">D2</text>
<text x="106.6" y="81.9">D3</text>
<text x="193.4" y="79.9" transform="rotate(-90 193.4 79.9)">TIMER SEL</text>
<text x="221.7" y="80.1">EN</text>
<text x="238" y="82.7">FB</text>
<text x="264.7" y="78.8">47uF</text>
<text x="272" y="79.5">C6</text>
<text x="91" y="88" transform="rotate(-90 91 88)">Panel</text>
<text x="101.2" y="84.4">CUHS20S30,H3F</text>
<text x="134.1" y="87.7">IN</text>
<text x="154.3" y="87.7">SYS</text>
<text x="215.9" y="87.7">C9</text>
<text x="221.7" y="85.2">VIN</text>
<text x="228.2" y="86.1" transform="rotate(-90 228.2 86.1)">LX2</text>
<text x="235.8" y="86.1" transform="rotate(-90 235.8 86.1)">LX1</text>
<text x="236.5" y="85.2">GND</text>
<text x="91" y="94.1" transform="rotate(-90 91 94.1)">Solar</text>
<text x="92.1" y="93.6">K7</text>
<text x="134.1" y="90.3">~{INT}</text>
<text x="134.1" y="92.8">SCL</text>
<text x="134.1" y="95.4">SDA</text>
<text x="150" y="92.8">~{PG}/GPO</text>
<text x="154.5" y="90.3">BAT</text>
<text x="155.4" y="95.4">~{CE}</text>
<text x="180.8" y="95.1">IRLML9301TRPBF</text>
<text x="181.3" y="92.8">T1</text>
<text x="215.9" y="90.3">22uF</text>
<text x="134.1" y="97.9">TS/MR</text>
<text x="153.9" y="97.9">GND</text>
<text x="229.2" y="100.4">1uH</text>
<text x="146.9" y="103.9" transform="rotate(-90 146.9 103.9)">EP</text>
<text x="229.9" y="103">L1</text>
<text x="193.8" y="109.6">K9</text>
<text x="193.8" y="112.1">Battery</text>
<text x="136.3" y="143.6">IC5</text>
<text x="42.1" y="147.7">TPS22919DCKR</text>
<text x="48.1" y="145.6">IC7</text>
<text x="130.3" y="145.6">TPS22919DCKR</text>
<text x="131.1" y="149.7">IN</text>
<text x="140.9" y="149.7">OUT</text>
<text x="217.7" y="146.2">TPS22919DCKR</text>
<text x="223.7" y="144.1">IC6</text>
<text x="42.9" y="151.7">IN</text>
<text x="42.9" y="154.3">GND</text>
<text x="52.5" y="154.3">QOD</text>
<text x="52.8" y="151.7">OUT</text>
<text x="131.1" y="152.2">GND</text>
<text x="131.1" y="154.8">ON</text>
<text x="140.6" y="152.2">QOD</text>
<text x="140.6" y="154.8">N/C</text>
<text x="218.4" y="150.2">IN</text>
<text x="218.4" y="152.8">GND</text>
<text x="218.4" y="155.3">ON</text>
<text x="228" y="152.8">QOD</text>
<text x="228" y="155.3">N/C</text>
<text x="228.3" y="150.2">OUT</text>
<text x="42.9" y="156.8">ON</text>
<text x="52.5" y="156.8">N/C</text>
</g>
<g font-size="1.8" fill="#a90000">
<text x="172" y="28.2">1</text>
<text x="201.2" y="28.2">6</text>
<text x="172" y="30.7">2</text>
<text x="172" y="33.3">3</text>
<text x="201.2" y="30.7">5</text>
<text x="201.2" y="33.3">4</text>
<text x="31.8" y="51.3">1</text>
<text x="31.8" y="53.8">2</text>
<text x="66.1" y="51.3">6</text>
<text x="66.1" y="53.8">5</text>
<text x="175.8" y="51.1">1</text>
<text x="175.8" y="53.6">4</text>
<text x="193.6" y="51.1">6</text>
<text x="193.6" y="53.6">5</text>
<text x="31.8" y="56.4">3</text>
<text x="66.1" y="56.4">4</text>
<text x="175.8" y="56.1">3</text>
<text x="139" y="63.8">3</text>
<text x="144.5" y="62.2" transform="rotate(-90 144.5 62.2)">2</text>
<text x="149.2" y="63.8">1</text>
<text x="185.2" y="60.9" transform="rotate(-90 185.2 60.9)">2</text>
<text x="195.3" y="71.1" transform="rotate(-90 195.3 71.1)">1</text>
<text x="197.4" y="75.2">2</text>
<text x="217.7" y="76.5">6</text>
<text x="243.1" y="76.5">1</text>
<text x="278.4" y="73.6" transform="rotate(-90 278.4 73.6)">1</text>
<text x="195.3" y="81.2" transform="rotate(-90 195.3 81.2)">3</text>
<text x="217.7" y="79">5</text>
<text x="243.1" y="81.5">8</text>
<text x="278.4" y="83.8" transform="rotate(-90 278.4 83.8)">2</text>
<text x="95.9" y="86.6">1</text>
<text x="95.9" y="89.2">2</text>
<text x="129.5" y="86.6">10</text>
<text x="130.1" y="89.2">9</text>
<text x="160.6" y="86.6">1</text>
<text x="160.6" y="89.2">2</text>
<text x="217.7" y="84.1">4</text>
<text x="243.1" y="84.1">7</text>
<text x="130.1" y="91.7">8</text>
<text x="130.1" y="94.2">7</text>
<text x="160.6" y="91.7">3</text>
<text x="160.6" y="94.2">4</text>
<text x="178.3" y="93.7" transform="rotate(-90 178.3 93.7)">2</text>
<text x="227.1" y="90.1" transform="rotate(-90 227.1 90.1)">2</text>
<text x="234.7" y="90.1" transform="rotate(-90 234.7 90.1)">3</text>
<text x="130.1" y="96.8">6</text>
<text x="160.6" y="96.8">5</text>
<text x="184.2" y="96.5">1</text>
<text x="178.3" y="106.4" transform="rotate(-90 178.3 106.4)">3</text>
<text x="145.8" y="108.5" transform="rotate(-90 145.8 108.5)">11</text>
<text x="187.4" y="108.5">1</text>
<text x="187.4" y="111">2</text>
<text x="127.1" y="148.6">1</text>
<text x="147.4" y="148.6">6</text>
<text x="214.4" y="149.1">1</text>
<text x="234.8" y="149.1">6</text>
<text x="38.9" y="150.6">1</text>
<text x="38.9" y="153.2">2</text>
<text x="38.9" y="155.7">3</text>
<text x="59.2" y="150.6">6</text>
<text x="59.2" y="153.2">5</text>
<text x="59.2" y="155.7">4</text>
<text x="127.1" y="151.1">2</text>
<text x="127.1" y="153.7">3</text>
<text x="147.4" y="151.1">5</text>
<text x="147.4" y="153.7">4</text>
<text x="214.4" y="151.6">2</text>
<text x="214.4" y="154.2">3</text>
<text x="234.8" y="151.6">5</text>
<text x="234.8" y="154.2">4</text>
</g>
<g font-size="1.8" fill="#0000c2">
<text x="225.6" y="67.2">Buck</text>
<text x="231.3" y="67.2">Boost</text>
<text x="42.4" y="75.5">ESP32S3</text>
<text x="52.1" y="75.5">USB</text>
<text x="57" y="75.5">Type</text>
<text x="62.4" y="75.5">C</text>
<text x="134.4" y="77.8">MPPT &amp;</text>
<text x="143.3" y="77.8">Battery</text>
<text x="151.2" y="77.8">Charger</text>
<text x="26.8" y="137.5">Control</text>
<text x="34.9" y="137.5">Switch</text>
<text x="42.2" y="137.5">for</text>
<text x="46" y="137.5">Sensors</text>
<text x="54.6" y="137.5">and</text>
<text x="59.2" y="137.5">Modules</text>
<text x="70.8" y="137.5">Active</text>
<text x="77.6" y="137.5">High</text>
</g>
<g font-size="1.4" fill="#840000">
<text x="205.6" y="34.3">DONE</text>
<text x="71.7" y="57.4">USB_DN</text>
<text x="72" y="54.9">USB_DP</text>
<text x="79.9" y="57.4">2</text>
<text x="82.3" y="54.9">2</text>
<text x="18.2" y="88.9">USB_DN</text>
<text x="18.3" y="86.4">USB_DP</text>
<text x="67.4" y="94">USB_DN</text>
<text x="67.7" y="91.5">USB_DP</text>
<text x="119.5" y="95.3">2</text>
<text x="119.6" y="92.7">2</text>
<text x="122.8" y="95.3">SDA</text>
<text x="122.9" y="92.7">SCL</text>
<text x="109.3" y="154.7">2</text>
<text x="112.6" y="154.7">CTRL_SW1</text>
<text x="196.7" y="155.2">2</text>
<text x="200" y="155.2">CTRL_SW3</text>
<text x="21.2" y="156.8">2</text>
<text x="24.5" y="156.8">CTRL_SW2</text>
</g>
<g font-size="1.4" fill="#006464">
<text x="24" y="42.1">+3V3</text>
<text x="48.3" y="47.2">SMF05C.TCT</text>
<text x="51.7" y="44.7">D1</text>
<text x="71.5" y="42.1">+5V</text>
<text x="159.8" y="44.7">57k</text>
<text x="160.4" y="42.9">R9</text>
<text x="148.2" y="48.2">GND</text>
<text x="199.1" y="58.6">24R</text>
<text x="199.3" y="56.9">R10</text>
<text x="252.4" y="64.7">+3V3</text>
<text x="24.5" y="66">GND</text>
<text x="83.2" y="69.8">+5V</text>
<text x="183.8" y="68.5">GND</text>
<text x="42.1" y="81.2">UJ20-C-H-C-3-SMT-TR</text>
<text x="51" y="78.7">K8</text>
<text x="140.6" y="82.5">BQ25186DLHR</text>
<text x="144.7" y="80">IC4</text>
<text x="253.5" y="78.3" transform="rotate(-90 253.5 78.3)">R11</text>
<text x="257.8" y="78.9" transform="rotate(-90 257.8 78.9)">511k</text>
<text x="26.4" y="89.9">R13</text>
<text x="45.5" y="86.3">DP2</text>
<text x="45.5" y="88.9">DN2</text>
<text x="53.5" y="88.9">VBUS1</text>
<text x="54.5" y="86.3">VBUS</text>
<text x="200.9" y="88.9">C8</text>
<text x="253" y="90" transform="rotate(-90 253 90)">R12</text>
<text x="257.5" y="89.9" transform="rotate(-90 257.5 89.9)">91k</text>
<text x="260.5" y="87.6">GND</text>
<text x="27.4" y="96">R14</text>
<text x="33.3" y="90.4">4.7k</text>
<text x="45.5" y="91.4">CC1</text>
<text x="45.5" y="94">CC2</text>
<text x="55.4" y="94">DN1</text>
<text x="55.4" y="91.4">DP1</text>
<text x="200.4" y="91.4">10uF</text>
<text x="45.5" y="96.5">SBU2</text>
<text x="45.5" y="99">SHIELD3</text>
<text x="45.5" y="101.6">SHIELD2</text>
<text x="54.4" y="101.6">GND1</text>
<text x="54.4" y="96.5">SBU1</text>
<text x="55.3" y="99">GND</text>
<text x="110.9" y="96.5">1uF</text>
<text x="114.7" y="96.5">C10</text>
<text x="167.5" y="101.8">1uF</text>
<text x="171.4" y="101.8">C11</text>
<text x="204.1" y="99">GND</text>
<text x="247.3" y="99">GND</text>
<text x="252.9" y="99">GND</text>
<text x="45.5" y="104.1">SHIELD1</text>
<text x="53.1" y="104.1">SHIELD</text>
<text x="98.2" y="102.8">GND</text>
<text x="112.6" y="107.7">GND</text>
<text x="124.4" y="107" transform="rotate(-90 124.4 107)">R15</text>
<text x="129.3" y="106.9" transform="rotate(-90 129.3 106.9)">10k</text>
<text x="193.9" y="104.4">GND</text>
<text x="25" y="111.7">GND</text>
<text x="68.2" y="111.7">GND</text>
<text x="124.6" y="118.8">GND</text>
<text x="144.4" y="119.3">GND</text>
<text x="162.2" y="119.6">GND</text>
<text x="169.3" y="119.6">GND</text>
<text x="176.9" y="119.9">GND</text>
<text x="32.4" y="142.7">+3V3</text>
<text x="61.1" y="142.7">+3V3_SEN</text>
<text x="120.6" y="142">+3V3</text>
<text x="148.7" y="142">+3V3_SEN2</text>
<text x="207.9" y="142.5">+3V3</text>
<text x="236.1" y="142.5">+3V3_SEN1</text>
<text x="72" y="148.3">+3V3_SEN</text>
<text x="94.1" y="148.3">+3V3</text>
<text x="161.4" y="145.8">+3V3_SEN2</text>
<text x="174.5" y="149.3">JP3</text>
<text x="184.1" y="145.8">+3V3</text>
<text x="248.3" y="145.8">+3V3_SEN1</text>
<text x="261.4" y="149.3">JP4</text>
<text x="270.9" y="145.8">+3V3</text>
<text x="80.9" y="153.9">3V3</text>
<text x="84.6" y="151.9">JP5</text>
<text x="88.2" y="153.9">3SEN</text>
<text x="170.4" y="151.4">3V3</text>
<text x="177.6" y="151.4">3SEN2</text>
<text x="257.2" y="151.4">3V3</text>
<text x="264.5" y="151.4">3SEN1</text>
<text x="121" y="161">GND</text>
<text x="208.4" y="161.5">GND</text>
<text x="32.9" y="164.3">GND</text>
</g>
<g font-size="1.4" fill="#0000c2">
<text x="181.5" y="48.5">Active</text>
<text x="186.9" y="48.5">Low</text>
<text x="196" y="68.8">Power</text>
<text x="201.4" y="68.8">from</text>
<text x="205.8" y="68.8">the</text>
<text x="209.2" y="68.8">timer</text>
<text x="214.1" y="68.8">circuit</text>
<text x="170.5" y="86.3">Power</text>
<text x="176" y="86.3">directly</text>
<text x="182.6" y="86.3">from</text>
<text x="187" y="86.3">the</text>
<text x="190.4" y="86.3">charger</text>
</g>
<g font-size="1.4" fill="#0f0f0f">
<text x="130.8" y="63.7">BATT</text>
<text x="65.7" y="85.3">VBUS</text>
<text x="173.2" y="89.1">BATT</text>
</g>
<g font-size="1.4" fill="#840084">
<text x="12.7" y="88.9">2</text>
<text x="12.8" y="86.4">2</text>
<text x="77.8" y="94">2</text>
<text x="78" y="91.5">2</text>
</g>
<g font-size="1.4" fill="#a90000">
<text x="40.8" y="85.3">B6</text>
<text x="40.8" y="87.9">B7</text>
<text x="59.8" y="85.3">A4_B9</text>
<text x="59.8" y="87.9">A9_B4</text>
<text x="40.8" y="93">B5</text>
<text x="40.8" y="95.5">B8</text>
<text x="40.9" y="90.4">A5</text>
<text x="61.2" y="90.4">A6</text>
<text x="61.2" y="93">A7</text>
<text x="61.2" y="95.5">A8</text>
<text x="40.3" y="98">SH4</text>
<text x="40.3" y="100.6">SH3</text>
<text x="59.3" y="98">A1_B12</text>
<text x="59.3" y="100.6">A12_B1</text>
<text x="40.3" y="103.1">SH2</text>
<text x="60.6" y="103.1">SH1</text>
</g>
</svg>
